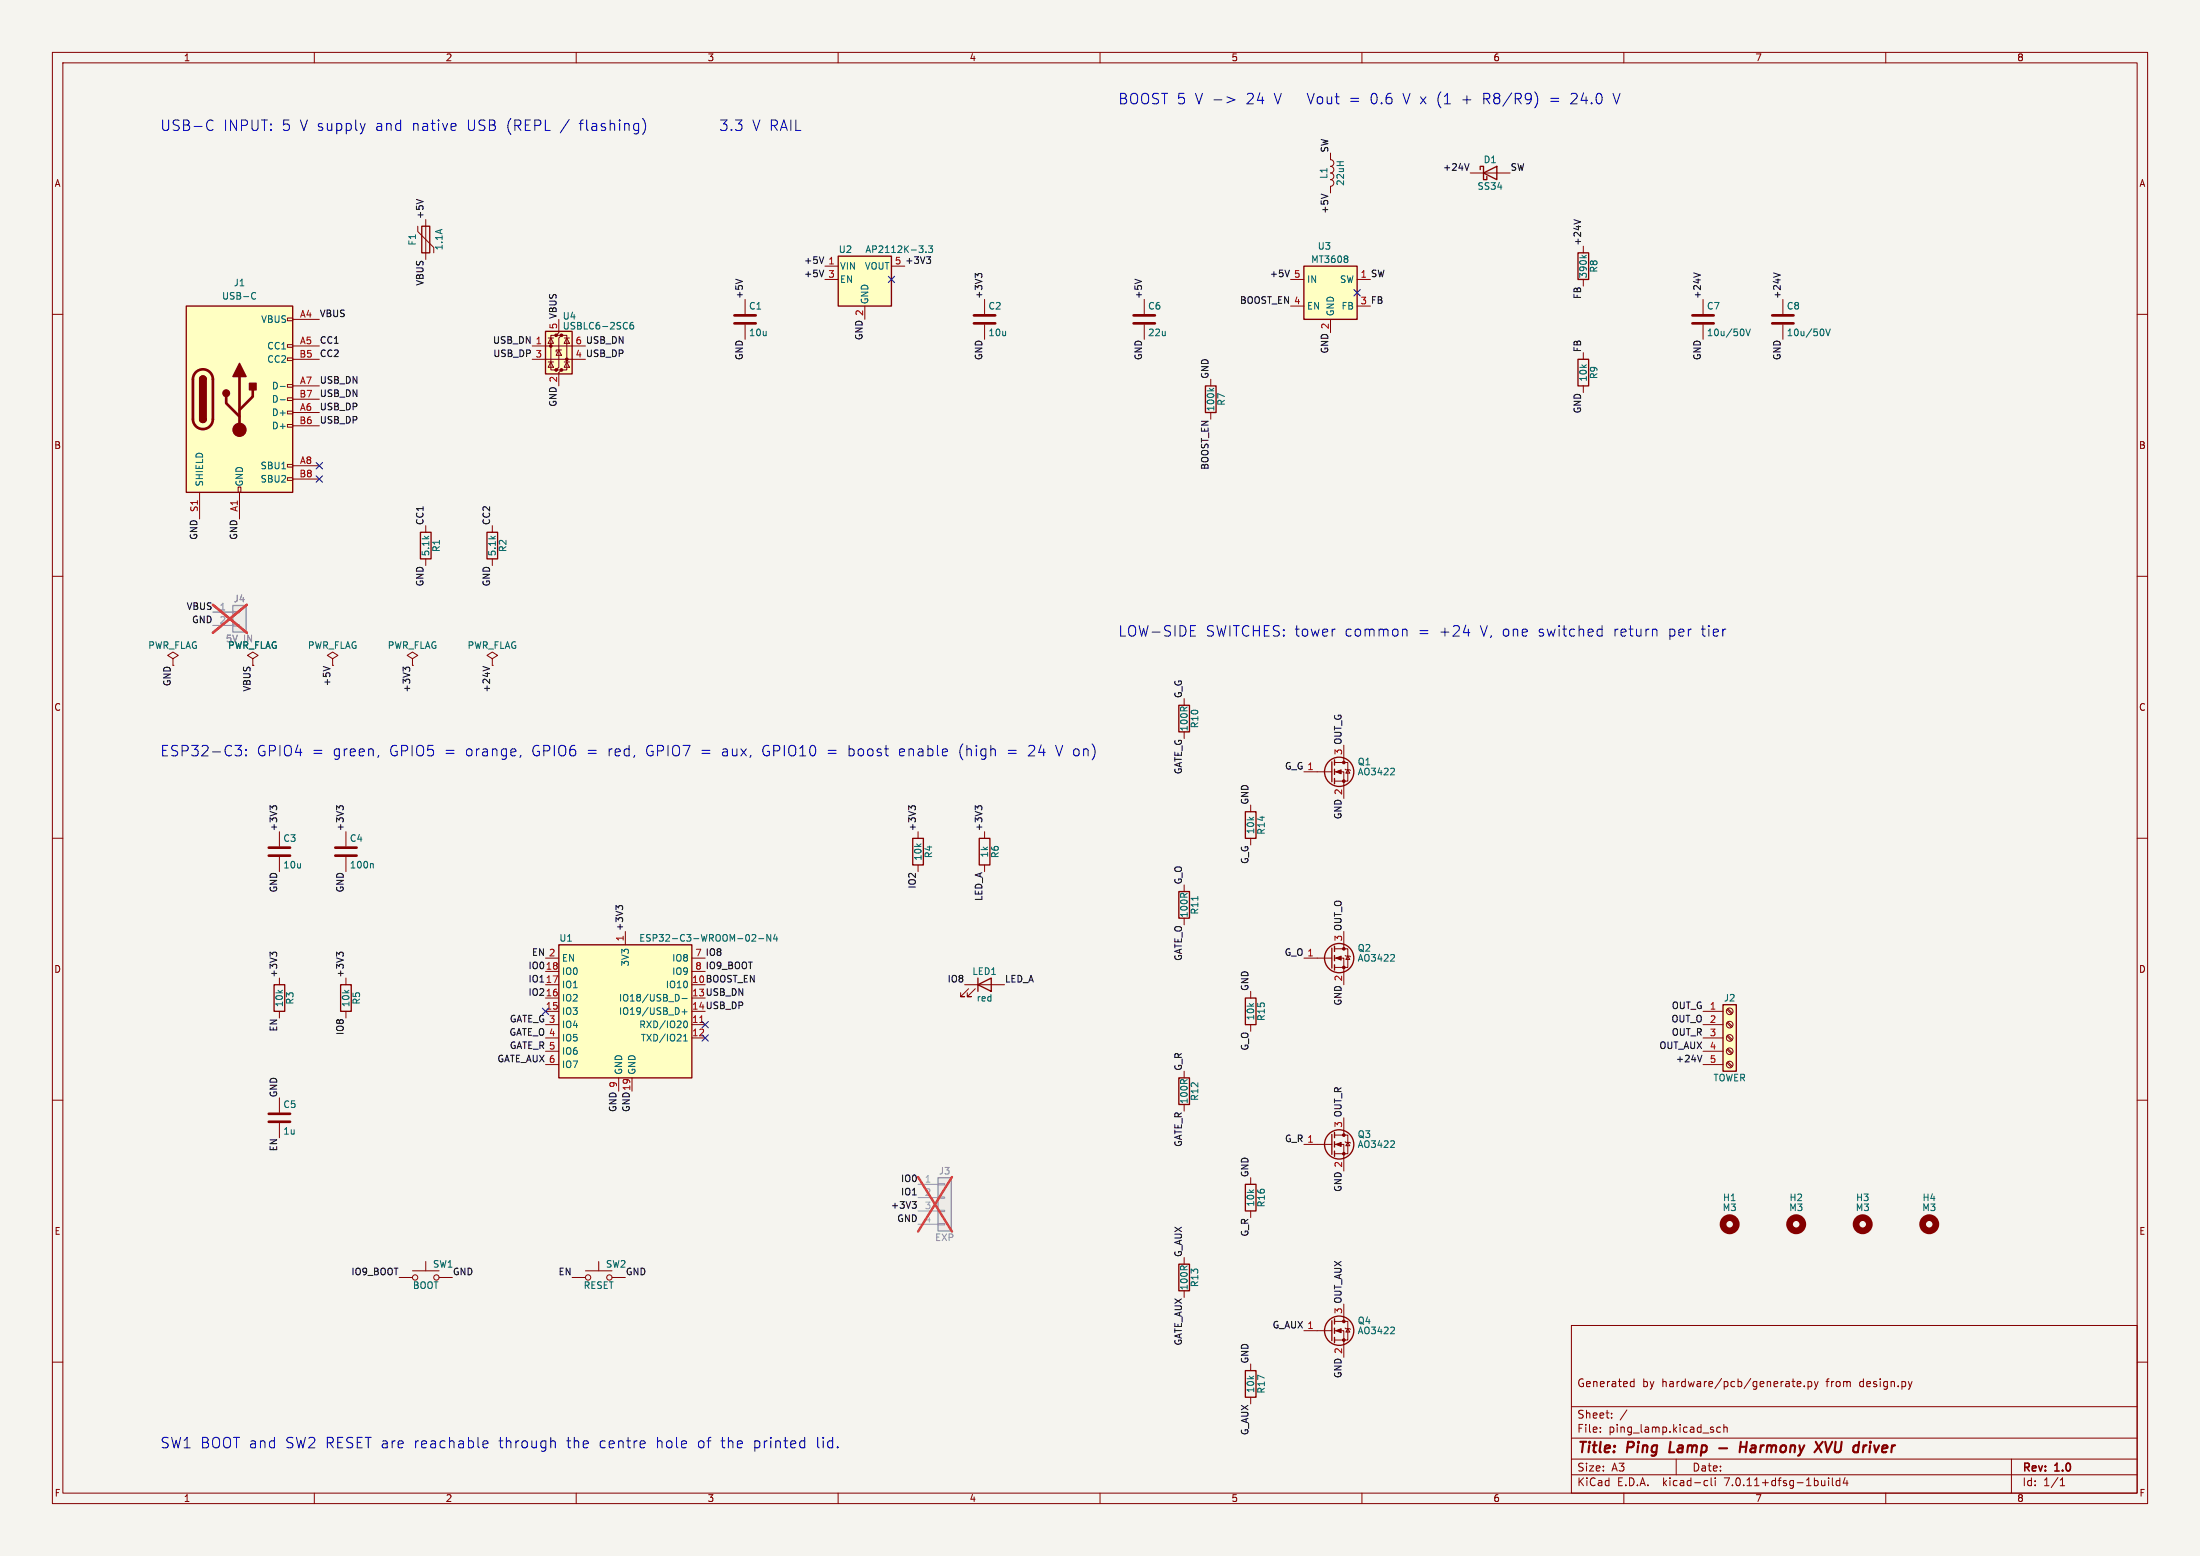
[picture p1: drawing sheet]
<svg xmlns="http://www.w3.org/2000/svg" width="420mm" height="297mm" viewBox="0 0 420 297" stroke-linecap="round" stroke-linejoin="round" font-family="sans-serif">
<path d="M0 0h420v297h-420z" fill="#f5f4ef" stroke="#f5f4ef" stroke-width=".19"/>
<g fill="none" stroke="#840000" stroke-width=".19">
<path d="M10 10h400v277h-400zM12 12h396v273h-396zM60 10v2M110 10v2M160 10v2M210 10v2M260 10v2M310 10v2M360 10v2M254 29.2v1.3a.64 .64 0 0 1 .6 .6 .64 .64 0 0 1-.6 .7 .64 .64 0 0 1 .6 .6 .64 .64 0 0 1-.6 .6 .64 .64 0 0 1 .6 .7 .64 .64 0 0 1-.6 .6 .64 .64 0 0 1 .6 .6 .64 .64 0 0 1-.6 .7v1.2M280.7 33h7.6M10 60h2"/>
<path d="M79.8 43.2v1l3 3v1.1M81.3 41.9v7.6M142.2 57.2v2.7M157.5 53.3h2.5M157.5 50.8h2.5M165.1 58.4v2.6M170.2 50.8h2.5M188 57.2v2.7M218.4 57.2v2.7M246.4 53.3h2.5M246.4 58.4h2.5M259.1 53.3h2.5"/>
<path d="M259.1 58.4h2.5M302.3 47v1.3M302.3 53.3v1.3M325.1 57.2v2.7M340.4 57.2v2.7M408 60h2M54.9 78.5h1v.5h-1zM54.9 75.9h1v.6h-1zM54.9 73.4h1v.5h-1zM54.9 68.3h1v.5h-1zM54.9 65.8h1v.5h-1zM54.9 60.7h1v.5h-1z"/>
<path d="M55.9 61h5.1M55.9 66h5.1M55.9 78.7h5.1M55.9 73.7h5.1M55.9 68.6h5.1M55.9 76.2h5.1M101.6 66h10.2M101.6 68.6h7.6M104.6 69.1h1.1M104.6 64.5h1.1M105.2 64.5l.5 1h-1.1zM105.2 69.1l.5 1h-1.1z"/>
<path d="M106.2 64h-1v6.6h1M106.7 66.8l.5 1h-1zM106.7 61v2.5l-.5 .5h1l-.5 .5v5.6l-.5 .5h1l-.5 .5v2.6M107.2 66.8h-1v.4M107.2 64h1v6.6h-1M107.7 69.1h1M107.7 64.5h1M108.2 69.1l.5 1h-1zM108.2 64.5l.5 1h-1zM142.2 62v2.8M188 62v2.8M218.4 62v2.8"/>
<path d="M231.1 72.4v1.3M231.1 78.7v1.3M254 61v2.5M302.3 67.3v1.3M302.3 73.7v1.2M325.1 62v2.8M340.4 62v2.8M38.1 94v5.1M45.5 93h.5v1h-.5zM45.7 94v5.1M54.9 91.2h1v.5h-1zM54.9 88.6h1v.6h-1z"/>
<path d="M54.9 81h1v.5h-1zM55.9 88.9h5.1M55.9 81.3h5.1M55.9 91.4h5.1M10 110h2M81.3 100.3v1.3M81.3 106.7v1.3M94 100.3v1.3M94 106.7v1.3M408 110h2M33 125.7l1-.6-1-.6-1 .6 1 .6v1.3M48.3 125.7l1-.6-1-.6-1.1 .6 1.1 .6v1.3"/>
<path d="M63.5 125.7l1-.6-1-.6-1 .6 1 .6v1.3M63.5 127h.1M78.7 125.7l1.1-.6-1.1-.6-1 .6 1 .6v1.3M78.7 127h.1M94 125.7l1-.6-1-.6-1 .6 1 .6v1.3M94 127h.1M226.1 133.4v1.2M226.1 139.7v1.3M10 160h2M53.3 158.8v2.7M66 158.8v2.7M175.3 158.8v1.2"/>
<path d="M188 158.8v1.2M238.8 153.7v1.2M248.9 147.3h5.4M254.8 147.3h1.7v5.1M254.8 145.5h2.5v3.6h-2.5M256.5 142.2v3.3M256.8 146.8l1 .3M257.3 146.9l.4 .7h-.8zM408 160h2M53.3 163.6v2.8M66 163.6v2.8M119.4 177.8v2.5"/>
<path d="M175.3 165.1v1.3M188 165.1v1.3M226.1 168.9v1.3M226.1 175.3v1.2M238.8 160v1.3M256.5 177.8v3.3M53.3 186.7v1.3M53.3 193v1.3M66 186.7v1.3M66 193v1.3M104.1 193h2.6M104.1 195.6h2.6"/>
<path d="M104.1 198.1h2.6M104.1 190.5h2.6M104.1 188h2.6M104.1 185.4h2.6M104.1 182.9h2.6M132.1 195.6h2.5M132.1 198.1h2.5M132.1 185.4h2.5M132.1 182.9h2.5M184.1 188h7.7M184.9 188.7l-1.5 1.5h.7h-.7v-.7M186.2 188.7l-1.5 1.5h.7h-.7v-.7"/>
<path d="M238.8 189.2v1.3M238.8 195.6v1.3M248.9 182.9h5.4M254.8 182.9h1.7v5.1M254.8 181.1h2.5v3.6h-2.5M256.8 182.4l1 .2M257.3 182.5l.4 .6h-.8zM325.1 193h3.8M325.1 195.6h3.8M325.1 198.1h3.8M329.7 197.8l.8 .8M329.7 195.2l.8 .9"/>
<path d="M329.7 192.7l.8 .8M329.8 197.6l.9 .9M329.8 195.1l.9 .8M329.8 192.5l.9 .9M10 210h2M53.3 209.6v2.7M53.3 214.4v2.8M104.1 200.7h2.6M104.1 203.2h2.6M118.1 205.7v2.6M120.6 205.7v2.6M226.1 204.5v1.2"/>
<path d="M226.1 210.8v1.3M248.9 218.4h5.4M254.8 218.4h1.7v5.1M254.8 216.7h2.5v3.5h-2.5M256.5 213.4v3.3M256.8 217.9l1 .3M257.3 218.1l.4 .6h-.8zM325.1 200.7h3.8M325.1 203.2h3.8M329.7 202.9l.8 .8M329.7 200.3l.8 .9M329.8 202.7l.9 .8"/>
<path d="M329.8 200.2l.9 .8M408 210h2M238.8 224.8v1.3M238.8 231.1v1.3M10 260h2M76.2 243.8h2.5M78.7 242.6h5.1M81.3 240.8v1.8M83.8 243.8h2.6M109.2 243.8h2.6M111.8 242.6h5M114.3 240.8v1.8"/>
<path d="M116.8 243.8h2.6M226.1 240v1.3M226.1 246.4v1.2M248.9 254h5.4M254.8 254h1.7v5.1M254.8 252.2h2.5v3.6h-2.5M256.5 248.9v3.3M256.8 253.5l1 .2M257.3 253.6l.4 .7h-.8zM300 253h108v32h-108zM408 260h2M238.8 260.3v1.3"/>
<path d="M238.8 266.7v1.3M300 278.5h108M300 274.5h108M300 268.5h108M305.5 273.2v.2M305.5 272.5v.1M307.7 270.5v.2M307.7 269.8v.1M310.6 269.1l-1.3 1.9M311.4 264.6h.5M311.4 263.8h.5M311.9 263.2v1.5"/>
<path d="M320 278.5v3M328.4 272.5l-.4-.1-.3 .3 .2 .6h.5M329.1 272.5l.2-.1 .4 .1v.9M329.1 271.9v1.5M342.1 263.7h.6M342.3 263.2v1.3l.4 .2M343.1 264.2l.7-.2-.1-.2-.4-.1-.2 .2 .1 .7h.5M344.4 264.5v.2M345.2 263.8l.4-.1 .3 .3-.2 .6h-.5M345.2 263.7v1.5M346.4 263.7l.3 1M346.7 264.7l-.3 .5"/>
<path d="M347.1 263.7l-.4 1M365 263.7l-.3 1M384 278.5v6.5M60 285v2M110 285v2M160 285v2M210 285v2M260 285v2M300 281.5h108M310 285v2M325.6 282.6l.4 .1M326 283.5l-.4 .1"/>
<path d="M326.7 282.1v1.3l.2 .2M327.4 282.1v.1M327.4 282.6v1M349.1 282.1v.1M349.1 282.6v1M349.8 282.1v1.3l.2 .2M351.2 282.7l-.4-.1-.3 .3 .2 .6h.5M351.2 282.1v1.5M352.2 282l-.3 1.1h.9M352.6 282.6v1M360 285v2M393.3 283.6h.9"/>
<path d="M393.3 282.5l.4-.4v1.5"/>
<circle cx="330.2" cy="193" r=".63"/>
<circle cx="330.2" cy="198.1" r=".63"/>
<circle cx="330.2" cy="195.6" r=".63"/>
<circle cx="330.2" cy="203.2" r=".63"/>
<circle cx="330.2" cy="200.7" r=".63"/>
<circle cx="79.2" cy="243.8" r=".51"/>
<circle cx="83.3" cy="243.8" r=".51"/>
<circle cx="112.3" cy="243.8" r=".51"/>
<circle cx="116.3" cy="243.8" r=".51"/>
</g>
<path d="M318.9 275.2l-.2 2h.9M328.2 276.4h1.5M332.2 276.2h1.2M332.3 275.2l-.2 2M333.5 275.2l-.3 2M348 275.2l-1.6 2M348.4 275.2l.5 2 .9-2M357 275.9l-.1 1.3M357.1 275.2v.2" fill="none" stroke="#840000" stroke-width=".4"/>
<g fill="none" stroke="#840000" stroke-width=".25">
<path d="M282.6 32.4v-.6h.6v2.5h.6v-.6M283.2 33l2.5-1.2v2.5zM35.6 58.4h20.3v35.6h-20.3zM80.5 43.2h1.5v5.1h-1.5zM160 48.9h10.2v9.5h-10.2zM248.9 50.8h10.2v10.2h-10.2zM301.2 48.3h2.1v5h-2.1zM38.1 72.4a.64 .64 0 0 1 .6-.6 .64 .64 0 0 1 .7 .6M104.1 63.2h5.1v8.2h-5.1zM230.1 73.7h2.1v5h-2.1zM301.2 68.6h2.1v5.1h-2.1zM38.1 80a.64 .64 0 0 0 .6 .6 .64 .64 0 0 0 .7-.6"/>
<path d="M80.3 101.6h2v5.1h-2zM93 101.6h2v5.1h-2zM225 134.6h2.1v5.1h-2.1zM237.7 154.9h2.1v5.1h-2.1zM254.3 145.4v3.8M254.8 145v1.1M254.8 146.8v1M254.8 148.6v1M174.2 160h2.1v5.1h-2.1zM186.9 160h2.1v5.1h-2.1zM225 170.2h2.1v5.1h-2.1zM52.3 188h2.1v5h-2.1z"/>
<path d="M65 188h2.1v5h-2.1zM106.7 180.3h25.4v25.4h-25.4zM186.7 188l2.5-1.3v2.5zM186.7 186.7v2.5M237.7 190.5h2.1v5.1h-2.1zM254.3 181v3.8M254.8 180.6v1M254.8 182.4v1M254.8 184.2v1M328.9 191.8h2.6v12.7h-2.6zM225 205.7h2.1v5.1h-2.1zM254.3 216.5v3.8"/>
<path d="M254.8 216.2v1M254.8 217.9v1M254.8 219.7v1M237.7 226.1h2.1v5h-2.1zM225 241.3h2.1v5.1h-2.1zM254.3 252.1v3.8M254.8 251.7v1M254.8 253.5v1M254.8 255.3v1M237.7 261.6h2.1v5.1h-2.1z"/>
<circle cx="255.7" cy="147.3" r="2.79"/>
<circle cx="255.7" cy="182.9" r="2.79"/>
<circle cx="255.7" cy="218.4" r="2.79"/>
<circle cx="255.7" cy="254" r="2.79"/>
</g>
<g fill="none" stroke="#840000" stroke-width=".51">
<path d="M37.4 71a1.9 1.9 0 0 1 2.1-.4 1.9 1.9 0 0 1 1.1 1.8v7.6a1.91 1.91 0 0 1-1.9 1.9 1.91 1.91 0 0 1-1.9-1.9v-7.8l.2-.6zM43.2 75.7v1.3l2.5 2.5M45.7 71.9v10.1M48.3 74.4v1.3l-2.6 2.5M140.2 61.7h4.1M140.2 60.2h4.1M185.9 61.7h4.1M185.9 60.2h4.1M216.4 61.7h4.1M216.4 60.2h4.1M323.1 61.7h4.1M323.1 60.2h4.1"/>
<path d="M338.3 61.7h4.1M338.3 60.2h4.1M51.3 163.3h4.1M51.3 161.8h4.1M64 163.3h4.1M64 161.8h4.1M51.3 214.1h4.1M51.3 212.6h4.1"/>
</g>
<g fill="none" stroke="#006464" stroke-width=".19">
<path d="M48.3 55.9l.5 .1M48.8 57h-.5M175.4 46.9h.8l-.4 .5M176.2 47.5v.6M176.8 48.1v.1M177.2 46.9h.8l-.4 .5 .4 .1v.6l-.2 .1-.6-.1M257.2 48.9l.1 .2-.1 .2M257.2 49.4l.1 .2-.1 .4M302 48.7l.5 .5M302.8 48.7l-.4 .4M53.5 73.8h1M53.5 76.3h1"/>
<path d="M120.9 61.5l-.4 .1a.85 .85 0 0 0 0 1.2l.4-.1 .1-.4-.3-.3-.3 .1-.1 .2M230.9 74.1l.5 .5M231.7 74.1l-.5 .4M332.9 63.1v.7M333.3 62.8l.4 1.3 .4-1.3M348.1 63.1v.7M348.5 62.8l.5 1.3 .4-1.3M266.1 146.7l.1 .2-.1 .3-.7 .7h.8M71.1 164.8l.2 .2v.7M143.7 178.4h.5l.1 .3-.8 .9h.8M144.8 179.2h1M147.1 178.4v1.2l-.7-1.2v1.2"/>
<path d="M148 178.3l-.3 .9h.8M148.3 178.8v.8M228.7 171.1v.7M129.4 189.9l.3 .5-.3 .6M130.2 190.6h1M130.2 193.1h1M130.5 195.4l.3-.5a.68 .68 0 0 1 .4 .6 .68 .68 0 0 1-.4 .7l-.3-.5M130.5 198.7h.7M130.5 197.8l.4-.4v1.3M130.7 192.7v.9M266.1 182.3l.1 .1-.1 .3-.7 .8h.8M266.1 217.8l.1 .2-.1 .3-.7 .7h.8"/>
<path d="M266.1 253.4l.1 .2-.1 .3-.7 .7h.8"/>
</g>
<g fill="none" stroke="#840000" stroke-width="1.3">
<circle cx="330.2" cy="233.7" r="1.27"/>
<circle cx="342.9" cy="233.7" r="1.27"/>
<circle cx="355.6" cy="233.7" r="1.27"/>
<circle cx="368.3" cy="233.7" r="1.27"/>
</g>
<g fill="#ffffc2" stroke="#ffffc2" stroke-width=".19">
<path d="M328.9 191.8h2.6v12.7h-2.6z"/>
<path d="M106.7 180.3h25.4v25.4h-25.4z"/>
<path d="M248.9 50.8h10.2v10.2h-10.2z"/>
<path d="M160 48.9h10.2v9.5h-10.2z"/>
<path d="M35.6 58.4h20.3v35.6h-20.3z"/>
<path d="M104.1 63.2h5.1v8.2h-5.1z"/>
</g>
<g fill="#840000" stroke="#840000" stroke-width=".19">
<path d="M255 254l1-.4v.8z"/>
<path d="M255 182.9l1-.4v.8z"/>
<path d="M255 218.4l1-.3v.7z"/>
<path d="M255 147.3l1-.4v.8z"/>
<circle cx="256.5" cy="255.8" r=".25"/>
<circle cx="256.5" cy="252.2" r=".25"/>
<circle cx="256.5" cy="184.7" r=".25"/>
<circle cx="256.5" cy="181.1" r=".25"/>
<circle cx="45.7" cy="82" r="1.27"/>
<circle cx="105.2" cy="66" r=".25"/>
<circle cx="106.2" cy="70.6" r=".25"/>
<circle cx="106.2" cy="64" r=".25"/>
<circle cx="107.2" cy="70.6" r=".25"/>
<circle cx="107.2" cy="64" r=".25"/>
<circle cx="108.2" cy="68.6" r=".25"/>
<circle cx="256.5" cy="220.2" r=".25"/>
<circle cx="256.5" cy="216.7" r=".25"/>
<circle cx="256.5" cy="149.1" r=".25"/>
<circle cx="256.5" cy="145.5" r=".25"/>
</g>
<path d="M133.6 195.2h.7" fill="none" stroke="#a90000" stroke-width=".19"/>
<g fill="#ebeae8" stroke="#ebeae8" stroke-width=".19">
<path d="M179.1 224.8h2.5v10.1h-2.5z"/>
<path d="M44.4 115.6h2.6v5.1h-2.6z"/>
</g>
<path d="M40.6 116.8h3.8M40.6 119.4h3.8M44.4 119.3h1.3v.2h-1.3zM44.4 116.7h1.3v.3h-1.3zM175.3 226.1h3.8M175.3 228.6h3.8M175.3 231.1h3.8M175.3 233.7h3.8M179.1 233.6h1.2v.2h-1.2zM179.1 231h1.2v.3h-1.2zM179.1 228.5h1.2v.2h-1.2zM179.1 225.9h1.2v.3h-1.2z" fill="none" stroke="#9c9b98" stroke-width=".19"/>
<path d="M44.4 115.6h2.6v5.1h-2.6zM179.1 224.8h2.5v10.1h-2.5z" fill="none" stroke="#9c9b98" stroke-width=".25"/>
<path d="M40.6 115.4l6.5 5.4M47.1 115.4l-6.5 5.4M175.3 224.7l6.4 10.4M181.7 224.7l-6.4 10.4" fill="none" stroke="#eb3a3d" stroke-width=".46"/>
<g fill="#840000" stroke="#840000" stroke-width=".25">
<path d="M38.1 80h1.3a.64 .64 0 0 1-.7 .6 .64 .64 0 0 1-.6-.6z"/>
<path d="M38.1 72.4h1.3v7.6h-1.3z"/>
<path d="M38.3 71.9a.64 .64 0 0 1 .7-.1 .64 .64 0 0 1 .4 .6h-1.3z"/>
<path d="M45.7 69.3l1.3 2.6h-2.6z"/>
<path d="M47.6 73.2h1.3v1.2h-1.3z"/>
<circle cx="43.2" cy="75.1" r=".63"/>
</g>
<g fill="none" stroke="#0f0f0f" stroke-width=".19">
<path d="M79.5 38.1l1.3 .4M252.2 37.1l1.3 .4M280.4 31.2l-.4 1.3M140.5 53.3l1.2 .4M157.3 49l-.5 1.3M157.3 51.6l-.5 1.2M176.9 49h.8l-.5 .5M177.4 49.5l.3 .2v.3l-.3 .3M186.7 52.6l-.5-.4v.8M186.7 52.5l.2-.3h.3l.2 .3M216.7 53.3l1.2 .4M246.2 51.6l-.5 1.2"/>
<path d="M300.5 41.9l1.2 .5M323.3 52.1l1.3 .4M338.6 52.1l1.2 .4M61.7 127.2l1.3 .4M77.4 127.8l-.4-.5v.8M77.4 127.6l.3-.3h.3l.2 .3M92.2 127.2l1.3 .4M52 154.1l.3-.3h.3l.2 .3M52 154.2l-.4-.4v.8M64.7 154.1l.3-.3h.3l.2 .3M64.7 154.2l-.4-.4v.8M174 154.2l-.5-.4v.8"/>
<path d="M174 154.1l.2-.3h.3l.2 .3M186.7 154.2l-.5-.4v.8M186.7 154.1l.2-.3h.3l.2 .3M118.1 173.3l-.5-.4v.7M118.1 173.1l.2-.2h.3l.3 .2M52 182l.3-.2h.3l.2 .2M52 182.2l-.4-.4v.7M64.7 182.2l-.4-.4v.7M64.7 182l.3-.2h.3l.2 .2M324.9 201.4l-.4 1.3M174.1 229.4h.8l-.4 .4M174.7 229.8l.2 .3v.3l-.2 .2"/>
</g>
<g fill="none" stroke="#0000c2" stroke-width=".19">
<path d="M234.2 18.5l1.5 .6-1.5 .5M293.1 17.6a2.36 2.36 0 0 1 0 2.9M39.8 23a.7 .7 0 0 1 .9 .1M40.7 24.7a.7 .7 0 0 1-.9 .1M69.7 23.6l-.5 1.3M87 23.7l.1 .3-1 .2M122.7 22.6a2.29 2.29 0 0 1 0 3.1M227.3 119.4h.9M305.8 119.4v2M227.3 120.4h.6M227.3 121.4h.9M254.7 120.1h.2"/>
<path d="M268 120.1h.3l.3 .3v1M279.4 120.8h1.2M305.3 120.1l.5 .1M305.8 121.3l-.5 .1M44.9 142.3h1.2l-.7 .7a.54 .54 0 0 1 .7 .4v.5l-.2 .3h-.9M47 144.1v.2M47 143v.2M72.3 144.2l-.2 .4M99.4 144.2l-.2 .4M92.2 276.1l.3 .3 .6-.1M92.2 275.3l.3-.3h.4l.3 .3v.2l-1 .2M105.4 275l.5 .1 .1 .2v1.1"/>
<path d="M153.4 275l.2 .1M153.6 274.4v2M153.6 276.3l-.2 .1"/>
</g>
<g fill="none" stroke="#000084" stroke-width=".19">
<path d="M169.6 52.7l1.2 1.2M170.8 52.7l-1.2 1.2M258.5 55.3l1.2 1.2M259.7 55.3l-1.2 1.2M60.4 90.8l1.2 1.2M60.4 88.3l1.2 1.2M61.6 90.8l-1.2 1.2M61.6 88.3l-1.2 1.2M103.5 192.4l1.2 1.2M104.7 192.4l-1.2 1.2M134 195l1.2 1.2M134 197.5l1.2 1.2"/>
<path d="M135.2 195l-1.2 1.2M135.2 197.5l-1.2 1.2"/>
</g>
<g font-size="2.8" fill="#0000c2">
<text x="213.4" y="20.1">BOOST 5 V -&gt;</text>
<text x="237.9" y="20.1">24</text>
<text x="243.3" y="20.1">V</text>
<text x="249.7" y="20.1">Vout</text>
<text x="257.8" y="20.1">=</text>
<text x="261.8" y="20.1">0.6</text>
<text x="268.2" y="20.1">V x (1</text>
<text x="279.5" y="20.1">+</text>
<text x="283.6" y="20.1">R8/R9)</text>
<text x="296.4" y="20.1">=</text>
<text x="300.4" y="20.1">24.0</text>
<text x="308.7" y="20.1">V</text>
<text x="30.5" y="25.2">USB-C</text>
<text x="42.5" y="25.2">INPUT:</text>
<text x="53.7" y="25.2">5 V supply</text>
<text x="71.7" y="25.2">and</text>
<text x="78.7" y="25.2">native</text>
<text x="89.3" y="25.2">USB (REPL</text>
<text x="107.2" y="25.2">/</text>
<text x="110.9" y="25.2">flashing)</text>
<text x="137.2" y="25.2">3.3</text>
<text x="143.5" y="25.2">V RAIL</text>
<text x="213.4" y="121.7">LOW-SIDE</text>
<text x="230.1" y="121.7">SWITCHES: tower</text>
<text x="256.7" y="121.7">common</text>
<text x="270.7" y="121.7">=</text>
<text x="274.8" y="121.7">+24</text>
<text x="282.7" y="121.7">V, one</text>
<text x="293.8" y="121.7">switched</text>
<text x="308.3" y="121.7">return</text>
<text x="318.8" y="121.7">per</text>
<text x="325.1" y="121.7">tier</text>
<text x="30.5" y="144.5">ESP32-C3:</text>
<text x="48.9" y="144.5">GPIO4</text>
<text x="59.5" y="144.5">=</text>
<text x="63.5" y="144.5">green,</text>
<text x="74.3" y="144.5">GPIO5</text>
<text x="84.9" y="144.5">=</text>
<text x="88.9" y="144.5">orange,</text>
<text x="101.6" y="144.5">GPIO6</text>
<text x="112.2" y="144.5">=</text>
<text x="116.2" y="144.5">red,</text>
<text x="123.5" y="144.5">GPIO7</text>
<text x="134.1" y="144.5">=</text>
<text x="138.1" y="144.5">aux,</text>
<text x="145.9" y="144.5">GPIO10</text>
<text x="158.3" y="144.5">=</text>
<text x="162.4" y="144.5">boost</text>
<text x="172.2" y="144.5">enable</text>
<text x="183.6" y="144.5">(high</text>
<text x="192.9" y="144.5">=</text>
<text x="197" y="144.5">24</text>
<text x="202.4" y="144.5">V on)</text>
<text x="30.5" y="276.6">SW1 BOOT and</text>
<text x="54.5" y="276.6">SW2 RESET are</text>
<text x="79.1" y="276.6">reachable</text>
<text x="95.4" y="276.6">through</text>
<text x="108.4" y="276.6">the</text>
<text x="114.6" y="276.6">centre</text>
<text x="125.5" y="276.6">hole</text>
<text x="133.5" y="276.6">of</text>
<text x="138" y="276.6">the</text>
<text x="144.3" y="276.6">printed</text>
<text x="156.3" y="276.6">lid.</text>
</g>
<g font-size="2.8" fill="#840000">
<text x="301" y="277.9">Title:</text>
<text x="310.6" y="277.9">Ping</text>
<text x="319.5" y="277.9">Lamp</text>
<text x="334.6" y="277.9">Harmony</text>
<text x="349.8" y="277.9">XVU</text>
<text x="357.9" y="277.9">driver</text>
</g>
<g font-size="2.1" fill="#840000">
<text x="301" y="265">Generated</text>
<text x="313.5" y="265">by</text>
<text x="317.3" y="265">hardware/pcb/generate.py</text>
<text x="348.8" y="265">from</text>
<text x="355.3" y="265">design.py</text>
<text x="301" y="273.7">File:</text>
<text x="301" y="271">Sheet:</text>
<text x="307.1" y="273.7">ping_lamp.kicad_sch</text>
<text x="301" y="281.1">Size:</text>
<text x="307.6" y="281.1">A3</text>
<text x="323" y="281.1">Date:</text>
<text x="386" y="281.3">Rev:</text>
<text x="392.4" y="281.3">1.0</text>
<text x="301" y="283.9">KiCad</text>
<text x="308.7" y="283.9">E.D.A.</text>
<text x="317.6" y="283.9">kicad-cli</text>
<text x="329.5" y="283.9">7.0.11+dfsg-1build4</text>
<text x="386" y="283.9">Id:</text>
<text x="390.1" y="283.9">1/1</text>
</g>
<g font-size="1.8" fill="#840000">
<text x="35" y="11.9">1</text>
<text x="85" y="11.9">2</text>
<text x="135" y="11.9">3</text>
<text x="185" y="11.9">4</text>
<text x="235" y="11.9">5</text>
<text x="285" y="11.9">6</text>
<text x="335" y="11.9">7</text>
<text x="385" y="11.9">8</text>
<text x="10.3" y="35.9">A</text>
<text x="408.3" y="35.9">A</text>
<text x="10.3" y="85.9">B</text>
<text x="408.2" y="85.9">B</text>
<text x="10.3" y="135.9">C</text>
<text x="47.9" y="132.1" transform="rotate(-90 47.9 132.1)">VBUS</text>
<text x="408.2" y="135.9">C</text>
<text x="10.3" y="185.9">D</text>
<text x="408.2" y="185.9">D</text>
<text x="10.3" y="235.9">E</text>
<text x="408.3" y="235.9">E</text>
<text x="10.3" y="285.9">F</text>
<text x="35" y="286.9">1</text>
<text x="85" y="286.9">2</text>
<text x="135" y="286.9">3</text>
<text x="185" y="286.9">4</text>
<text x="235" y="286.9">5</text>
<text x="285" y="286.9">6</text>
<text x="335" y="286.9">7</text>
<text x="385" y="286.9">8</text>
<text x="408.3" y="285.9">F</text>
</g>
<g font-size="1.8" fill="#0f0f0f">
<text x="253.7" y="29.2" transform="rotate(-90 253.7 29.2)">SW</text>
<text x="275.4" y="32.7">+24V</text>
<text x="288.3" y="32.7">SW</text>
<text x="80.9" y="41.9" transform="rotate(-90 80.9 41.9)">+5V</text>
<text x="253.7" y="40.9" transform="rotate(-90 253.7 40.9)">+5V</text>
<text x="301.9" y="47" transform="rotate(-90 301.9 47)">+24V</text>
<text x="153.4" y="50.5">+5V</text>
<text x="153.4" y="53">+5V</text>
<text x="170.7" y="50.5">5 +3V3</text>
<text x="242.3" y="53">+5V</text>
<text x="259.6" y="53.1">1 SW</text>
<text x="80.9" y="54.6" transform="rotate(-90 80.9 54.6)">VBUS</text>
<text x="141.9" y="57.2" transform="rotate(-90 141.9 57.2)">+5V</text>
<text x="187.6" y="57.2" transform="rotate(-90 187.6 57.2)">+3V3</text>
<text x="218.1" y="57.2" transform="rotate(-90 218.1 57.2)">+5V</text>
<text x="236.6" y="58.1">BOOST_EN 4</text>
<text x="259.6" y="58.2">3 FB</text>
<text x="301.9" y="57.2" transform="rotate(-90 301.9 57.2)">FB</text>
<text x="324.8" y="57.2" transform="rotate(-90 324.8 57.2)">+24V</text>
<text x="340" y="57.2" transform="rotate(-90 340 57.2)">+24V</text>
<text x="61" y="60.6">VBUS</text>
<text x="61" y="65.7">CC1</text>
<text x="94" y="65.7">USB_DN 1</text>
<text x="106.4" y="62.9" transform="rotate(-90 106.4 62.9)">5 VBUS</text>
<text x="109.8" y="65.8">6 USB_DN</text>
<text x="164.8" y="65" transform="rotate(-90 164.8 65)">GND 2</text>
<text x="61" y="68.2">CC2</text>
<text x="94.1" y="68.2">USB_DP 3</text>
<text x="109.8" y="68.3">4 USB_DP</text>
<text x="141.9" y="68.8" transform="rotate(-90 141.9 68.8)">GND</text>
<text x="187.6" y="68.8" transform="rotate(-90 187.6 68.8)">GND</text>
<text x="218.1" y="68.8" transform="rotate(-90 218.1 68.8)">GND</text>
<text x="253.7" y="67.6" transform="rotate(-90 253.7 67.6)">GND 2</text>
<text x="301.9" y="67.3" transform="rotate(-90 301.9 67.3)">FB</text>
<text x="324.8" y="68.8" transform="rotate(-90 324.8 68.8)">GND</text>
<text x="340" y="68.8" transform="rotate(-90 340 68.8)">GND</text>
<text x="61" y="75.9">USB_DN</text>
<text x="61" y="73.3">USB_DN</text>
<text x="106.3" y="77.7" transform="rotate(-90 106.3 77.7)">GND 2</text>
<text x="230.8" y="72.4" transform="rotate(-90 230.8 72.4)">GND</text>
<text x="61" y="78.4">USB_DP</text>
<text x="61" y="80.9">USB_DP</text>
<text x="301.9" y="79" transform="rotate(-90 301.9 79)">GND</text>
<text x="230.8" y="89.8" transform="rotate(-90 230.8 89.8)">BOOST_EN</text>
<text x="80.9" y="100.3" transform="rotate(-90 80.9 100.3)">CC1</text>
<text x="93.6" y="100.3" transform="rotate(-90 93.6 100.3)">CC2</text>
<text x="37.8" y="103.1" transform="rotate(-90 37.8 103.1)">GND</text>
<text x="45.4" y="103.1" transform="rotate(-90 45.4 103.1)">GND</text>
<text x="80.9" y="112" transform="rotate(-90 80.9 112)">GND</text>
<text x="93.6" y="112" transform="rotate(-90 93.6 112)">GND</text>
<text x="35.5" y="116.5">VBUS</text>
<text x="36.6" y="119">GND</text>
<text x="32.7" y="131.1" transform="rotate(-90 32.7 131.1)">GND</text>
<text x="63.2" y="131.1" transform="rotate(-90 63.2 131.1)">+5V</text>
<text x="78.4" y="132.3" transform="rotate(-90 78.4 132.3)">+3V3</text>
<text x="93.6" y="132.3" transform="rotate(-90 93.6 132.3)">+24V</text>
<text x="225.7" y="133.3" transform="rotate(-90 225.7 133.3)">G_G</text>
<text x="225.7" y="147.9" transform="rotate(-90 225.7 147.9)">GATE_G</text>
<text x="245.2" y="147">G_G 1</text>
<text x="256.3" y="144.2" transform="rotate(-90 256.3 144.2)">3 OUT_G</text>
<text x="238.4" y="153.7" transform="rotate(-90 238.4 153.7)">GND</text>
<text x="53" y="158.8" transform="rotate(-90 53 158.8)">+3V3</text>
<text x="65.7" y="158.8" transform="rotate(-90 65.7 158.8)">+3V3</text>
<text x="174.9" y="158.8" transform="rotate(-90 174.9 158.8)">+3V3</text>
<text x="187.6" y="158.8" transform="rotate(-90 187.6 158.8)">+3V3</text>
<text x="256.2" y="156.5" transform="rotate(-90 256.2 156.5)">GND 2</text>
<text x="238.4" y="165" transform="rotate(-90 238.4 165)">G_G</text>
<text x="53" y="170.4" transform="rotate(-90 53 170.4)">GND</text>
<text x="65.7" y="170.4" transform="rotate(-90 65.7 170.4)">GND</text>
<text x="174.9" y="169.7" transform="rotate(-90 174.9 169.7)">IO2</text>
<text x="187.6" y="172.1" transform="rotate(-90 187.6 172.1)">LED_A</text>
<text x="225.7" y="168.9" transform="rotate(-90 225.7 168.9)">G_O</text>
<text x="119.1" y="179.8" transform="rotate(-90 119.1 179.8)">1 +3V3</text>
<text x="256.3" y="179.8" transform="rotate(-90 256.3 179.8)">3 OUT_O</text>
<text x="100.8" y="185.1">IO0</text>
<text x="101.5" y="182.5">EN 2</text>
<text x="104.1" y="185.2">18</text>
<text x="132.6" y="182.6">7 IO8</text>
<text x="132.6" y="185.2">8 IO9_BOOT</text>
<text x="225.7" y="183.5" transform="rotate(-90 225.7 183.5)">GATE_O</text>
<text x="245.1" y="182.5">G_O 1</text>
<text x="53" y="186.7" transform="rotate(-90 53 186.7)">+3V3</text>
<text x="65.7" y="186.7" transform="rotate(-90 65.7 186.7)">+3V3</text>
<text x="100.8" y="187.6">IO1</text>
<text x="100.8" y="190.2">IO2</text>
<text x="104.1" y="190.2">16</text>
<text x="132" y="187.7">10 BOOST_EN</text>
<text x="132" y="190.2">13 USB_DN</text>
<text x="180.8" y="187.6">IO8</text>
<text x="191.8" y="187.6">LED_A</text>
<text x="238.4" y="189.2" transform="rotate(-90 238.4 189.2)">GND</text>
<text x="53" y="197" transform="rotate(-90 53 197)">EN</text>
<text x="65.7" y="197.7" transform="rotate(-90 65.7 197.7)">IO8</text>
<text x="97.2" y="197.8">GATE_O 4</text>
<text x="97.2" y="195.2">GATE_G 3</text>
<text x="132" y="192.8">14 USB_DP</text>
<text x="256.2" y="192" transform="rotate(-90 256.2 192)">GND 2</text>
<text x="319" y="195.2">OUT_O 2</text>
<text x="319" y="197.8">OUT_R</text>
<text x="319" y="192.7">OUT_G 1</text>
<text x="94.9" y="202.9">GATE_AUX 6</text>
<text x="97.2" y="200.3">GATE_R 5</text>
<text x="238.4" y="200.6" transform="rotate(-90 238.4 200.6)">G_O</text>
<text x="316.7" y="200.3">OUT_AUX</text>
<text x="319.8" y="202.9">+24V</text>
<text x="53" y="209.5" transform="rotate(-90 53 209.5)">GND</text>
<text x="225.7" y="204.5" transform="rotate(-90 225.7 204.5)">G_R</text>
<text x="117.8" y="212.4" transform="rotate(-90 117.8 212.4)">GND 9</text>
<text x="120.3" y="212.4" transform="rotate(-90 120.3 212.4)">GND19</text>
<text x="256.3" y="215.3" transform="rotate(-90 256.3 215.3)">3 OUT_R</text>
<text x="53" y="219.9" transform="rotate(-90 53 219.9)">EN</text>
<text x="225.7" y="219" transform="rotate(-90 225.7 219)">GATE_R</text>
<text x="245.2" y="218.1">G_R 1</text>
<text x="171.9" y="225.7">IO0</text>
<text x="238.4" y="224.8" transform="rotate(-90 238.4 224.8)">GND</text>
<text x="256.2" y="227.6" transform="rotate(-90 256.2 227.6)">GND 2</text>
<text x="170" y="230.8">+3V3</text>
<text x="171.2" y="233.3">GND</text>
<text x="171.9" y="228.3">IO1</text>
<text x="238.4" y="236.1" transform="rotate(-90 238.4 236.1)">G_R</text>
<text x="67" y="243.5">IO9_BOOT</text>
<text x="86.4" y="243.5">GND</text>
<text x="106.5" y="243.5">EN</text>
<text x="115.6" y="242.2">SW2</text>
<text x="119.4" y="243.5">GND</text>
<text x="225.7" y="240" transform="rotate(-90 225.7 240)">G_AUX</text>
<text x="256.3" y="250.9" transform="rotate(-90 256.3 250.9)">3 OUT_AUX</text>
<text x="225.7" y="256.9" transform="rotate(-90 225.7 256.9)">GATE_AUX</text>
<text x="242.9" y="253.7">G_AUX 1</text>
<text x="238.4" y="260.3" transform="rotate(-90 238.4 260.3)">GND</text>
<text x="256.2" y="263.2" transform="rotate(-90 256.2 263.2)">GND 2</text>
<text x="238.4" y="274" transform="rotate(-90 238.4 274)">G_AUX</text>
</g>
<g font-size="1.8" fill="#006464">
<text x="253.6" y="34.2" transform="rotate(-90 253.6 34.2)">L1</text>
<text x="256.8" y="35.6" transform="rotate(-90 256.8 35.6)">22uH</text>
<text x="283.1" y="31.3">D1</text>
<text x="282" y="36.4">SS34</text>
<text x="79.6" y="47" transform="rotate(-90 79.6 47)">F1</text>
<text x="84.7" y="47.9" transform="rotate(-90 84.7 47.9)">1.1A</text>
<text x="251.5" y="47.9">U3</text>
<text x="160" y="48.5">U2</text>
<text x="160.3" y="51.7">VIN</text>
<text x="165" y="51.7">VOUT</text>
<text x="165.1" y="48.5">AP2112K-3.3</text>
<text x="250.2" y="50.4">MT3608</text>
<text x="303.1" y="53.2" transform="rotate(-90 303.1 53.2)">390k</text>
<text x="305.2" y="52.1" transform="rotate(-90 305.2 52.1)">R8</text>
<text x="42.3" y="57.4">USB-C</text>
<text x="44.5" y="54.8">J1</text>
<text x="142.9" y="59.3">C1</text>
<text x="160.3" y="54.2">EN</text>
<text x="166" y="58.2" transform="rotate(-90 166 58.2)">GND</text>
<text x="188.6" y="59.3">C2</text>
<text x="219.1" y="59.3">C6</text>
<text x="249.4" y="59.3">EN</text>
<text x="249.4" y="54.2">IN</text>
<text x="255.7" y="54.2">SW</text>
<text x="256" y="59.3">FB</text>
<text x="325.8" y="59.3">C7</text>
<text x="341" y="59.3">C8</text>
<text x="49.8" y="61.8">VBUS</text>
<text x="107.3" y="61.2">U4</text>
<text x="107.3" y="63.1">USBLC6-2SC6</text>
<text x="142.9" y="64.4">10u</text>
<text x="188.6" y="64.4">10u</text>
<text x="219.1" y="64.4">22u</text>
<text x="254.9" y="60.5" transform="rotate(-90 254.9 60.5)">GND</text>
<text x="325.8" y="64.4">10u/50V</text>
<text x="341" y="64.4">10u/50V</text>
<text x="50.9" y="66.9">CC1</text>
<text x="50.9" y="69.4">CC2</text>
<text x="51.8" y="74.5">D-</text>
<text x="51.8" y="77.1">D-</text>
<text x="234" y="77.5" transform="rotate(-90 234 77.5)">R7</text>
<text x="303.1" y="72.9" transform="rotate(-90 303.1 72.9)">10k</text>
<text x="305.2" y="72.5" transform="rotate(-90 305.2 72.5)">R9</text>
<text x="51.8" y="79.6">D+</text>
<text x="51.8" y="82.1">D+</text>
<text x="232" y="78.6" transform="rotate(-90 232 78.6)">100k</text>
<text x="49.6" y="89.8">SBU1</text>
<text x="39" y="93" transform="rotate(-90 39 93)">SHIELD</text>
<text x="46.6" y="93" transform="rotate(-90 46.6 93)">GND</text>
<text x="49.6" y="92.3">SBU2</text>
<text x="82.1" y="106.3" transform="rotate(-90 82.1 106.3)">5.1k</text>
<text x="84.2" y="105.5" transform="rotate(-90 84.2 105.5)">R1</text>
<text x="94.8" y="106.3" transform="rotate(-90 94.8 106.3)">5.1k</text>
<text x="96.9" y="105.5" transform="rotate(-90 96.9 105.5)">R2</text>
<text x="28.2" y="124.1">PWR_FLAG</text>
<text x="43" y="122.8">5V</text>
<text x="43.4" y="124.1">PWR_FLAG</text>
<text x="46.5" y="122.8">IN</text>
<text x="58.7" y="124.1">PWR_FLAG</text>
<text x="73.9" y="124.1">PWR_FLAG</text>
<text x="89.2" y="124.1">PWR_FLAG</text>
<text x="226.9" y="139.7" transform="rotate(-90 226.9 139.7)">100R</text>
<text x="229" y="139.1" transform="rotate(-90 229 139.1)">R10</text>
<text x="259.1" y="146.3">Q1</text>
<text x="259.1" y="148.2">AO3422</text>
<text x="54" y="160.9">C3</text>
<text x="66.7" y="160.9">C4</text>
<text x="239.6" y="159.3" transform="rotate(-90 239.6 159.3)">10k</text>
<text x="241.7" y="159.4" transform="rotate(-90 241.7 159.4)">R14</text>
<text x="54" y="166">10u</text>
<text x="66.7" y="166">100n</text>
<text x="176.1" y="164.4" transform="rotate(-90 176.1 164.4)">10k</text>
<text x="178.2" y="163.9" transform="rotate(-90 178.2 163.9)">R4</text>
<text x="188.8" y="163.8" transform="rotate(-90 188.8 163.8)">1k</text>
<text x="190.9" y="163.9" transform="rotate(-90 190.9 163.9)">R6</text>
<text x="106.7" y="179.9">U1</text>
<text x="121.9" y="179.9">ESP32-C3-WROOM-02-N4</text>
<text x="226.9" y="175.3" transform="rotate(-90 226.9 175.3)">100R</text>
<text x="229" y="174.7" transform="rotate(-90 229 174.7)">R11</text>
<text x="107.2" y="183.7">EN</text>
<text x="120.2" y="184.6" transform="rotate(-90 120.2 184.6)">3V3</text>
<text x="128.2" y="183.7">IO8</text>
<text x="259.1" y="181.8">Q2</text>
<text x="259.1" y="183.7">AO3422</text>
<text x="56.2" y="191.8" transform="rotate(-90 56.2 191.8)">R3</text>
<text x="68.9" y="191.8" transform="rotate(-90 68.9 191.8)">R5</text>
<text x="107.2" y="191.4">IO2</text>
<text x="107.2" y="188.8">IO1</text>
<text x="107.2" y="186.3">IO0</text>
<text x="118.1" y="191.4">IO18/USB_D-</text>
<text x="127" y="188.8">IO10</text>
<text x="128.2" y="186.3">IO9</text>
<text x="185.5" y="186.3">LED1</text>
<text x="186.3" y="191.4">red</text>
<text x="329" y="191.4">J2</text>
<text x="54.2" y="192.3" transform="rotate(-90 54.2 192.3)">10k</text>
<text x="66.9" y="192.3" transform="rotate(-90 66.9 192.3)">10k</text>
<text x="107.2" y="193.9">IO3</text>
<text x="107.2" y="196.4">IO4</text>
<text x="118.1" y="193.9">IO19/USB_D+</text>
<text x="121.9" y="196.4">RXD/IO20</text>
<text x="239.6" y="194.9" transform="rotate(-90 239.6 194.9)">10k</text>
<text x="241.7" y="195" transform="rotate(-90 241.7 195)">R15</text>
<text x="107.2" y="199">IO5</text>
<text x="107.2" y="201.5">IO6</text>
<text x="122.2" y="199">TXD/IO21</text>
<text x="107.2" y="204.1">IO7</text>
<text x="119" y="205.2" transform="rotate(-90 119 205.2)">GND</text>
<text x="121.5" y="205.2" transform="rotate(-90 121.5 205.2)">GND</text>
<text x="327" y="206.6">TOWER</text>
<text x="54" y="211.7">C5</text>
<text x="226.9" y="210.8" transform="rotate(-90 226.9 210.8)">100R</text>
<text x="229" y="210.2" transform="rotate(-90 229 210.2)">R12</text>
<text x="54" y="216.8">1u</text>
<text x="259.1" y="217.4">Q3</text>
<text x="259.1" y="219.3">AO3422</text>
<text x="239.6" y="230.4" transform="rotate(-90 239.6 230.4)">10k</text>
<text x="241.7" y="230.5" transform="rotate(-90 241.7 230.5)">R16</text>
<text x="328.8" y="231.4">M3</text>
<text x="328.8" y="229.5">H1</text>
<text x="341.5" y="231.4">M3</text>
<text x="341.5" y="229.5">H2</text>
<text x="354.2" y="231.4">M3</text>
<text x="354.2" y="229.5">H3</text>
<text x="366.9" y="231.4">M3</text>
<text x="366.9" y="229.5">H4</text>
<text x="82.6" y="242.2">SW1</text>
<text x="229" y="245.8" transform="rotate(-90 229 245.8)">R13</text>
<text x="78.7" y="246.2">BOOT</text>
<text x="111.3" y="246.2">RESET</text>
<text x="226.9" y="246.4" transform="rotate(-90 226.9 246.4)">100R</text>
<text x="259.1" y="253">Q4</text>
<text x="259.1" y="254.9">AO3422</text>
<text x="239.6" y="266" transform="rotate(-90 239.6 266)">10k</text>
<text x="241.7" y="266.1" transform="rotate(-90 241.7 266.1)">R17</text>
</g>
<g font-size="1.8" fill="#a90000">
<text x="158" y="50.5">1</text>
<text x="158" y="53.1">3</text>
<text x="246.9" y="53.1">5</text>
<text x="57.2" y="60.7">A4</text>
<text x="57.2" y="65.8">A5</text>
<text x="57.1" y="68.3">B5</text>
<text x="57.1" y="75.9">B7</text>
<text x="57.2" y="73.4">A7</text>
<text x="57.1" y="81">B6</text>
<text x="57.2" y="78.5">A6</text>
<text x="57.2" y="88.6">A8</text>
<text x="57.1" y="91.2">B8</text>
<text x="37.8" y="97.8" transform="rotate(-90 37.8 97.8)">S1</text>
<text x="45.5" y="97.8" transform="rotate(-90 45.5 97.8)">A1</text>
<text x="104.1" y="187.7">17</text>
<text x="104.1" y="192.8">15</text>
<text x="132" y="195.3">11</text>
<text x="132" y="197.9">12</text>
<text x="326.3" y="197.9">3</text>
<text x="326.3" y="200.4">4</text>
<text x="326.3" y="202.9">5</text>
</g>
<g font-size="1.8" fill="#a5a4a2">
<text x="41.8" y="116.6">1</text>
<text x="41.8" y="119.1">2</text>
<text x="176.5" y="225.8">1</text>
<text x="176.5" y="228.3">2</text>
<text x="176.5" y="230.9">3</text>
<text x="176.5" y="233.4">4</text>
</g>
<g font-size="1.8" fill="#939391">
<text x="44.5" y="115.2">J4</text>
<text x="179.1" y="224.4">J3</text>
<text x="178.4" y="237.1">EXP</text>
</g>
</svg>
